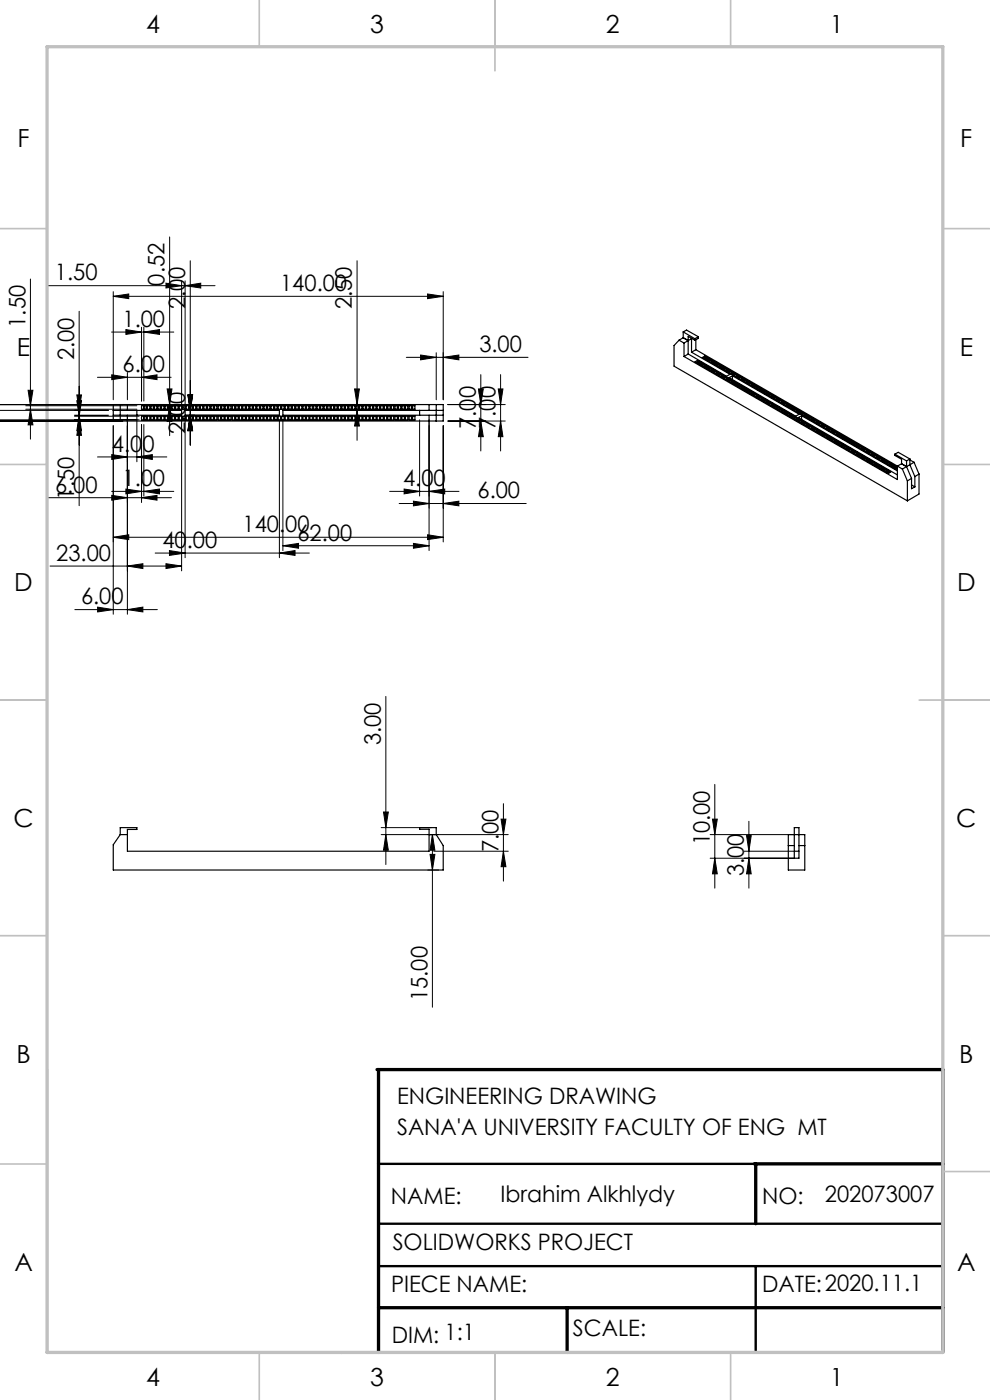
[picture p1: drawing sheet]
<svg xmlns="http://www.w3.org/2000/svg" width="210mm" height="297mm" viewBox="0 0 210 297" stroke-linecap="round" stroke-linejoin="round" font-family="sans-serif">
<g fill="none" stroke="#000" stroke-width=".21">
<path d="M6.5 59.2v34M36 50.3v42.1M38.5 59.6v26.5M39.3 59.6v26.5M40.4 55.3v39.1M75.7 55.3v38.1M10.4 60.6h35.2M16.8 66v41.3M23.7 70.4h13.2M23.7 79.5l3.3 .5-3.3 .5zM24 62.9l3.3-.5v1zM24 61.9v22.9"/>
<path d="M24 62.9h70M26.7 69.9l3.3 .5-3.3 .5zM27 79v5.8M30 69.4v15.7M30.5 70.4l3.3-.5v1zM30.5 69.4v15.7M35.2 60.1l3.3 .5-3.3 .5zM39.3 60.6l3.3-.5v1zM86.2 75.8h25.8M89.2 75.3l3.3 .5-3.3 .5zM90.7 62.4l3.3 .5-3.3 .5zM92.5 74.8v10"/>
<path d="M94 75.8l3.3-.5v1zM94 61.9v22.9M102 79.5v16.2M106.2 79.5v16.2M-.1 89.3h26.1M-.1 87.1h23.1M-.1 89.1h29.6M5.5 86.1h23.5M5.5 86.8h23.5M6 82.8h1l-.5 3.3zM6.5 86.8l.5 3.3h-1zM15.8 88.1h7.2"/>
<path d="M15.8 88.3h13.7M16.3 83.8h1l-.5 3.3zM16.3 85h1l-.5 3.3zM16.8 88.1l.5 3.3h-1zM16.8 89.1l.5 3.3h-1zM20.7 80h15.6M20.7 96.9h14.7M23.7 96.4l3.3 .5-3.3 .6zM24 90.3v40M26 85.8h-26.1M27 88.1v42.2M29 96.9l3.3-.5v1.1z"/>
<path d="M29 88.1v9.9M30 80l3.3-.5v1zM30 90.1v16.5M30.5 90.1v15.1M31.5 86.1h5.5M35.5 82.5h1l-.5 3.3zM36 86.1l.5 3.3h-1zM38.5 89.1v32M39.3 89.1v29.2M39.4 87.1h19.6M39.4 88.1h19.6M39.9 83.8h1l-.5 3.3z"/>
<path d="M40.4 88.1l.5 3.3h-1zM59.3 89.1v29.2M60 89.1v27.7M60.3 87.1h16.4M75.2 82.5h1l-.5 3.3zM75.7 87.1l.5 3.3h-1zM89 89.1v16.1M91 89.1v27.7M94 90.3v24.7M95 89.3h12.2M95 85.8h12.2M101.5 82.5h1l-.5 3.3z"/>
<path d="M102 89.3l.5 3.3h-1zM105.7 82.5h1l-.5 3.3zM106.2 89.3l.5 3.3h-1zM10.4 105.6h26M23.7 104.2h13.2M23.7 105.1l3.3 .5-3.3 .5zM24 114l3.3-.6v1.1zM24 114h70M26.7 103.7l3.3 .5-3.3 .6zM30 105.6l3.3-.5v1zM30.5 104.2l3.3-.5v1.1zM32.9 117.3h32.7"/>
<path d="M35.2 119.6l3.3 .5-3.3 .5zM35.9 116.8l3.4 .5-3.4 .5zM59.3 117.3l3.3-.5v1zM60 115.8l3.3-.5v1zM60 115.8h31M82.7 104.2h14.7M84.7 106.8h26.9M85.7 103.7l3.3 .5-3.3 .6zM87.7 106.3l3.3 .5-3.3 .5zM87.7 115.3l3.3 .5-3.3 .5zM90.7 113.4l3.3 .6-3.3 .5zM91 104.2l3.3-.5v1.1z"/>
<path d="M94 106.8l3.3-.5v1zM10.6 120.1h27.9M15.9 129.3h17.5M20.7 128.8l3.3 .5-3.3 .5zM27 129.3l3.3-.5v1zM27 120.1l3.3-.5v1zM81.8 147.7v35.7M80.9 177.1h26.9M80.9 175.6h10.6M81.4 172.3h1l-.6 3.3zM81.8 177.1l.6 3.3h-1zM91.7 177.1l.6 3.3h-1.1z"/>
<path d="M91.7 177.1v36.6M106.3 173.8h1l-.5 3.3zM106.8 170.5v16.4M150.6 177.1h17.9M151.1 173.8h1.1l-.6 3.3zM151.6 166.4v22M158.4 177.3h.9l-.4 3.3zM158.9 174.2v14.2M90.7 184.6h2.3M91.2 181.3h1.1l-.6 3.3zM92 180.6h15.8M106.8 180.6l.5 3.3h-1z"/>
<path d="M150.6 182.1h17.9M151.6 182.1l.6 3.3h-1.1zM157.9 180.6h10.6M158.9 182.1l.4 3.3h-.9z"/>
</g>
<path d="M80.3 246.9h80M80.3 259.6h119.7M80.3 268.6h119.7M160.3 268.6v18.3M72.5 286.9v.1" fill="none" stroke="#000" stroke-width=".5"/>
<path d="M80 226.9h120v60M80.3 226.9v60M160 246.9h40M160.3 246.9v12.7M80.3 277.4h119.7M120.3 277.4v9.5" fill="none" stroke="#000" stroke-width=".7"/>
<g fill="none" stroke="#c0c0c0" stroke-width=".35">
<path d="M55 0v10M105 0v15M155 0v10M0 48.5h10M200 48.5h10M0 98.5h10M200 98.5h10M0 148.5h10M195 148.5h15M0 198.5h10M200 198.5h10M0 246.9h10"/>
<path d="M200 248.5h10M55 287v10M105 287v10M155 287v10"/>
</g>
<path d="M10 226.9v60.1" fill="none" stroke="#c0c0c0" stroke-width=".5"/>
<path d="M10 9.9h190v277h-190z" fill="none" stroke="#c0c0c0" stroke-width=".7"/>
<g fill="#000">
<path d="M30.5 70.4l3.3-.5v1zM26.7 69.9l3.3 .5-3.3 .5z"/>
<path d="M89.2 75.3l3.3 .5-3.3 .5zM94 75.8l3.3-.5v1z"/>
<path d="M36 86.1l.5 3.3h-1zM35.5 82.5h1l-.5 3.3z"/>
<path d="M24 114l3.3-.6v1.1zM90.7 113.4l3.3 .6-3.3 .5zM87.7 106.3l3.3 .5-3.3 .5zM94 106.8l3.3-.5v1zM23.7 96.4l3.3 .5-3.3 .6zM29 96.9l3.3-.5v1.1z"/>
<path d="M59.3 117.3l3.3-.5v1zM35.9 116.8l3.4 .5-3.4 .5zM39.3 60.6l3.3-.5v1zM35.2 60.1l3.3 .5-3.3 .5zM30 105.6l3.3-.5v1zM23.7 105.1l3.3 .5-3.3 .5zM30 80l3.3-.5v1zM23.7 79.5l3.3 .5-3.3 .5zM91 104.2l3.3-.5v1.1zM85.7 103.7l3.3 .5-3.3 .6z"/>
<path d="M27 129.3l3.3-.5v1zM20.7 128.8l3.3 .5-3.3 .5zM87.7 115.3l3.3 .5-3.3 .5zM60 115.8l3.3-.5v1zM35.2 119.6l3.3 .5-3.3 .5zM27 120.1l3.3-.5v1zM30.5 104.2l3.3-.5v1.1zM26.7 103.7l3.3 .5-3.3 .6zM90.7 62.4l3.3 .5-3.3 .5zM24 62.9l3.3-.5v1z"/>
<path d="M106.3 173.8h1l-.5 3.3zM106.8 180.6l.5 3.3h-1zM151.1 173.8h1.1l-.6 3.3zM151.6 182.1l.6 3.3h-1.1zM158.4 177.3h.9l-.4 3.3zM158.9 182.1l.4 3.3h-.9zM-.1 82.5v3.3zM-.1 89.3v3.3zM16.3 83.8h1l-.5 3.3zM16.8 88.1l.5 3.3h-1zM39.9 83.8h1l-.5 3.3zM40.4 88.1l.5 3.3h-1zM39.9 83.8h1l-.5 3.3zM40.4 88.1l.5 3.3h-1zM6 82.8h1l-.5 3.3zM6.5 86.8l.5 3.3h-1zM16.3 85h1l-.5 3.3zM16.8 89.1l.5 3.3h-1zM-.1 85.8v3.3zM-.1 89.3v3.3zM101.5 82.5h1l-.5 3.3zM102 89.3l.5 3.3h-1zM105.7 82.5h1l-.5 3.3zM106.2 89.3l.5 3.3h-1z"/>
<path d="M91.2 181.3h1.1l-.6 3.3zM91.7 177.1l.6 3.3h-1.1zM81.8 177.1l.6 3.3h-1zM81.4 172.3h1l-.6 3.3zM-.1 89.3v3.3zM-.1 82.5v3.3zM-.1 89.3v3.3zM-.1 82.5v3.3zM75.7 87.1l.5 3.3h-1zM75.2 82.5h1l-.5 3.3z"/>
</g>
<g fill="none" stroke="#000" stroke-width=".25">
<path d="M144 72.2l-1 1.1v4.4l49.5 28.6M144 72.2l1.1 .6M144.9 71.6l-.9 .6M144.9 71.6l1.1 .6M144.9 70.4v1.2M144.9 70.4l2.5 1.5M144.9 70.4l.7-.4 2.5 1.4M145.1 72.8v2.8M145.1 75.6l45.3 26.1v-2.8M146 75.1l-.9 .5M146 72.2l-.9 .6M146.7 74.7l8.1 4.7-.7 .4-8.1-4.7"/>
<path d="M146.7 71.8v2.9M146.8 71.8l-.8 .4M147.4 72.2l-1.4-.8v3.7M147.4 71.9v.3M147.6 74.2l-.9 .5M147.6 74.2l42.8 24.7M147.6 72.1v2.1M148 76.4l-.6 .4 .4 .1M148 76.4l.3 .3M148 76.4v.4M148.1 71.4l-.7 .5M148.1 71.4v.4l-.7 .4"/>
<path d="M148.3 77.3l.5-.4 .4 .2-.5 .4zM148.3 76.7l.4 .1-.6 .3-.3-.2M148.3 76.7l-.5 .2M148.3 76.7v.3M148.8 77.6l.6-.3 .3 .2-.5 .3zM148.8 76.9v.5M149.3 76.1l.6-.4v.4M149.4 77.9l.5-.3 .3 .2-.5 .3zM149.4 77.3v.4M149.5 75.5l.7 .4-.5 .3-.4-.1M149.5 75.5l-.5 .3 .3 .3M149.5 75.5v.4"/>
<path d="M149.9 76.3l.5-.2 .3 .1-.5 .3zM149.9 78.2l.5-.3 .4 .2-.6 .3zM149.9 77.6v.4M150.4 76.7l.6-.4 .3 .2-.6 .4zM150.4 76.1v.3M150.4 78.5l.6-.3 .3 .2-.5 .3zM150.4 77.9v.4M151 78.8l.5-.3 .3 .2-.5 .3zM151 77l.5-.3 .3 .2-.5 .2zM151 76.3v.5M151 78.2v.4M151.5 79.1l.5-.3 .4 .2-.6 .3z"/>
<path d="M151.5 77.3l.5-.3 .4 .1-.6 .4zM151.5 76.7v.4M151.5 78.5v.4M152 79.4l.5-.3 .4 .2-.5 .3zM152 77.6l.5-.3 .4 .2-.5 .3zM152 77v.4M152 78.8v.4M152.5 79.7l.6-.3 .3 .2-.5 .3zM152.5 77.9l.6-.3 .3 .2-.5 .3zM152.5 77.3v.4M152.5 79.1v.4M153.1 78.2l.5-.3 .4 .2-.6 .3z"/>
<path d="M153.1 77.6v.4M153.1 79.4v.4M153.6 78.5l.5-.3 .4 .2-.5 .3zM153.6 77.9v.4M153.6 79.7v.4M154.1 78.8l.6-.3 .3 .2-.5 .3zM154.1 78.2v.4M154.7 79.1l.5-.3 .3 .2-.5 .3zM154.7 78.5v.4M155.2 79.4l.5-.3 .4 .2-.6 .3zM155.2 78.8v.4M155.4 79.7v.8"/>
<path d="M155.7 79.7l.5-.3 .4 .2-.5 .3zM155.7 79.1v.4M156.2 79.4v.4M156.8 79.7v.4M24 85.8h70v3.5h-70zM24 87.1h14.5v1h-14.5M25.5 85.8v3.5M27 85.8v1.3M27 88.1v1.2M29 87.1v1M30 86.1h1v.7h-1zM30 88.3h1v.8h-1z"/>
<path d="M30.5 86.1v.7M30.5 88.3v.8M31.3 86.1h.5v.7h-.5zM31.3 88.3h.5v.8h-.5zM32 86.1h.5v.7h-.5zM32 88.3h.5v.8h-.5zM32.8 86.1h.5v.7h-.5zM32.8 88.3h.5v.8h-.5zM33.5 86.1h.5v.7h-.5zM33.5 88.3h.5v.8h-.5zM34.3 86.1h.5v.7h-.5zM34.3 88.3h.5v.8h-.5z"/>
<path d="M35 86.1h.5v.7h-.5zM35 88.3h.5v.8h-.5zM35.8 86.1h.5v.7h-.5zM35.8 88.3h.5v.8h-.5zM36.5 86.1h.5v.7h-.5zM36.5 88.3h.5v.8h-.5zM37.3 86.1h.5v.7h-.5zM37.3 88.3h.5v.8h-.5zM38 86.1h.5v.7h-.5zM38 88.3h.5v.8h-.5zM38.8 86.1h.5v.7h-.5zM38.8 88.3h.5v.8h-.5z"/>
<path d="M39.3 87.1h20v1h-20zM39.5 86.1h.5v.7h-.5zM39.5 88.3h.5v.8h-.5zM40.3 86.1h.5v.7h-.5zM40.3 88.3h.5v.8h-.5zM41 86.1h.5v.7h-.5zM41 88.3h.5v.8h-.5zM41.8 86.1h.5v.7h-.5zM41.8 88.3h.5v.8h-.5zM42.5 86.1h.5v.7h-.5zM42.5 88.3h.5v.8h-.5zM43.3 86.1h.5v.7h-.5z"/>
<path d="M43.3 88.3h.5v.8h-.5zM44 86.1h.5v.7h-.5zM44 88.3h.5v.8h-.5zM44.8 86.1h.5v.7h-.5zM44.8 88.3h.5v.8h-.5zM45.5 86.1h.5v.7h-.5zM45.5 88.3h.5v.8h-.5zM46.3 86.1h.5v.7h-.5zM46.3 88.3h.5v.8h-.5zM47 86.1h.5v.7h-.5zM47 88.3h.5v.8h-.5zM47.8 86.1h.5v.7h-.5z"/>
<path d="M47.8 88.3h.5v.8h-.5zM48.5 86.1h.5v.7h-.5zM48.5 88.3h.5v.8h-.5zM49.3 86.1h.5v.7h-.5zM49.3 88.3h.5v.8h-.5zM50 86.1h.5v.7h-.5zM50 88.3h.5v.8h-.5zM50.8 86.1h.5v.7h-.5zM50.8 88.3h.5v.8h-.5zM51.5 86.1h.5v.7h-.5zM51.5 88.3h.5v.8h-.5zM52.3 86.1h.5v.7h-.5z"/>
<path d="M52.3 88.3h.5v.8h-.5zM53 86.1h.5v.7h-.5zM53 88.3h.5v.8h-.5zM53.8 86.1h.5v.7h-.5zM53.8 88.3h.5v.8h-.5zM54.5 86.1h.5v.7h-.5zM54.5 88.3h.5v.8h-.5zM55.3 86.1h.5v.7h-.5zM55.3 88.3h.5v.8h-.5zM56 86.1h.5v.7h-.5zM56 88.3h.5v.8h-.5zM56.8 86.1h.5v.7h-.5z"/>
<path d="M56.8 88.3h.5v.8h-.5zM57.5 86.1h.5v.7h-.5zM57.5 88.3h.5v.8h-.5zM58.3 86.1h.5v.7h-.5zM58.3 88.3h.5v.8h-.5zM59 86.1h.5v.7h-.5zM59 88.3h.5v.8h-.5zM59.8 86.1h.5v.7h-.5zM59.8 88.3h.5v.8h-.5zM60.5 86.1h.5v.7h-.5zM60.5 88.3h.5v.8h-.5zM61.3 86.1h.5v.7h-.5z"/>
<path d="M61.3 88.3h.5v.8h-.5zM62 86.1h.5v.7h-.5zM62 88.3h.5v.8h-.5zM62.8 86.1h.5v.7h-.5zM62.8 88.3h.5v.8h-.5zM63.5 86.1h.5v.7h-.5zM63.5 88.3h.5v.8h-.5zM64.3 86.1h.5v.7h-.5zM64.3 88.3h.5v.8h-.5zM65 86.1h.5v.7h-.5zM65 88.3h.5v.8h-.5zM65.8 86.1h.5v.7h-.5z"/>
<path d="M65.8 88.3h.5v.8h-.5zM66.5 86.1h.5v.7h-.5zM66.5 88.3h.5v.8h-.5zM67.3 86.1h.5v.7h-.5zM67.3 88.3h.5v.8h-.5zM68 86.1h.5v.7h-.5zM68 88.3h.5v.8h-.5zM68.8 86.1h.5v.7h-.5zM68.8 88.3h.5v.8h-.5zM69.5 86.1h.5v.7h-.5zM69.5 88.3h.5v.8h-.5zM70.3 86.1h.5v.7h-.5z"/>
<path d="M70.3 88.3h.5v.8h-.5zM71 86.1h.5v.7h-.5zM71 88.3h.5v.8h-.5zM71.8 86.1h.5v.7h-.5zM71.8 88.3h.5v.8h-.5zM72.5 86.1h.5v.7h-.5zM72.5 88.3h.5v.8h-.5zM73.3 86.1h.5v.7h-.5zM73.3 88.3h.5v.8h-.5zM74 86.1h.5v.7h-.5zM74 88.3h.5v.8h-.5zM74.8 86.1h.5v.7h-.5z"/>
<path d="M74.8 88.3h.5v.8h-.5zM75.5 86.1h.5v.7h-.5zM75.5 88.3h.5v.8h-.5zM76.3 86.1h.5v.7h-.5zM76.3 88.3h.5v.8h-.5zM77 86.1h.5v.7h-.5zM77 88.3h.5v.8h-.5zM77.8 86.1h.5v.7h-.5zM77.8 88.3h.5v.8h-.5zM78.5 86.1h.5v.7h-.5zM78.5 88.3h.5v.8h-.5zM79.3 86.1h.5v.7h-.5z"/>
<path d="M79.3 88.3h.5v.8h-.5zM80 86.1h.5v.7h-.5zM80 88.3h.5v.8h-.5zM80.8 86.1h.5v.7h-.5zM80.8 88.3h.5v.8h-.5zM81.5 86.1h.5v.7h-.5zM81.5 88.3h.5v.8h-.5zM82.3 86.1h.5v.7h-.5zM82.3 88.3h.5v.8h-.5zM83 86.1h.5v.7h-.5zM83 88.3h.5v.8h-.5zM83.8 86.1h.5v.7h-.5z"/>
<path d="M83.8 88.3h.5v.8h-.5zM84.5 86.1h.5v.7h-.5zM84.5 88.3h.5v.8h-.5zM85.3 86.1h.5v.7h-.5zM85.3 88.3h.5v.8h-.5zM86 86.1h.5v.7h-.5zM86 88.3h.5v.8h-.5zM86.8 86.1h.5v.7h-.5zM86.8 88.3h.5v.8h-.5zM87.5 86.1h.5v.7h-.5zM87.5 88.3h.5v.8h-.5zM89 87.1v1"/>
<path d="M91 85.8v1.3M91 88.1v1.2M92.5 85.8v3.5M94 87.1h-34v1h34M153.1 80l.5-.3 .4 .2-.6 .3zM153.6 80.3l.5-.3 .4 .2-.5 .3zM154.1 80.6l.6-.3 .3 .2-.5 .3zM154.1 80v.4M154.7 80.1l.7-.4 14.1 8.2-.7 .4zM154.7 80.9l.5-.3 .3 .2-.5 .3zM154.7 80.3v.4M155.2 81.2l.5-.3 .4 .2-.6 .4z"/>
<path d="M155.2 80.6v.4M155.7 81.6l.5-.4 .4 .3-.5 .2zM155.7 80.9v.4M156.2 80l.6-.3 .3 .2-.5 .3zM156.2 81.8l.6-.2 .3 .1-.5 .4zM156.2 81.2v.4M156.8 80.3l.5-.3 .4 .2-.6 .3zM156.8 82.2l.5-.4 .4 .3-.6 .3zM156.8 81.6v.3M157.3 80.6l.5-.3 .4 .2-.5 .4zM157.3 82.5l.5-.3 .4 .2-.5 .3zM157.3 80v.4"/>
<path d="M157.3 81.8v.5M157.8 80.9l.6-.3 .3 .3-.5 .2zM157.8 82.8l.6-.3 .3 .2-.5 .3zM157.8 80.3v.4M157.8 82.2v.3M158.4 83.1l.5-.3 .3 .2-.5 .3zM158.4 81.2l.5-.3 .3 .2-.5 .4zM158.4 80.6v.4M158.4 82.5v.4M158.9 83.4l.5-.3 .4 .2-.6 .3zM158.9 81.6l.5-.4 .4 .3-.6 .3zM158.9 80.9v.4"/>
<path d="M158.9 82.8v.4M159.4 81.8l.5-.2 .4 .2-.5 .3zM159.4 83.7l.5-.3 .4 .2-.5 .3zM159.4 81.2v.5M159.4 83.1v.4M159.9 82.2l.6-.4 .3 .3-.5 .3zM159.9 84l.6-.3 .4 .2-.6 .3zM159.9 81.6v.3M159.9 83.4v.4M160.5 82.5l.5-.3 .4 .2-.6 .3zM160.5 81.8v.5M160.5 84.3l.5-.3 .4 .2-.5 .3z"/>
<path d="M160.5 83.7v.4M161 82.8l.5-.3 .4 .2-.5 .3zM161 82.2v.4M161 84.6l.6-.3 .3 .2-.5 .3zM161 84v.4M161.5 83.1l.6-.3 .3 .2-.5 .3zM161.5 82.5v.4M161.6 84.9l.5-.3 .4 .2-.6 .3zM161.6 84.3v.4M162.1 83.4l.5-.3 .3 .2-.5 .3zM162.1 82.8v.4M162.1 85.2l.5-.3 .4 .2-.5 .3z"/>
<path d="M162.1 84.6v.4M162.6 83.7l.5-.3 .4 .2-.6 .3zM162.6 83.1v.4M162.6 85.5l.6-.3 .3 .2-.5 .3zM162.6 84.9v.4M163.1 84l.6-.3 .3 .2-.5 .3zM163.1 83.4v.4M163.2 85.8l.5-.3 .3 .2-.5 .3zM163.2 85.2v.4M163.7 84.3l.5-.3 .3 .2-.5 .3zM163.7 83.7v.4M163.7 86.1l.5-.3 .4 .2-.6 .4z"/>
<path d="M163.7 85.5v.4M164.2 84.6l.5-.3 .4 .2-.6 .3zM164.2 84v.4M164.2 86.4l.5-.3 .4 .3-.5 .2zM164.2 85.8v.5M164.7 84.9l.5-.3 .4 .2-.5 .3zM164.7 84.3v.4M164.7 86.7l.6-.3 .3 .2-.5 .4zM164.7 86.1v.4M165.2 85.2l.6-.3 .3 .2-.5 .3zM165.2 84.6v.4M165.3 87.1l.5-.4 .4 .3-.6 .3z"/>
<path d="M165.3 86.4v.5M165.8 85.5l.5-.3 .4 .2-.6 .3zM165.8 84.9v.4M165.8 87.3l.5-.2 .4 .2-.5 .3zM165.8 86.7v.5M166.3 85.8l.5-.3 .4 .2-.5 .3zM166.3 85.2v.5M166.3 87.7l.6-.4 .3 .3-.5 .3zM166.3 87.1v.4M166.8 86.1l.6-.3 .3 .2-.5 .4zM166.8 85.5v.4M166.9 88l.5-.3 .3 .2-.5 .3z"/>
<path d="M166.9 87.3v.5M167.4 86.5l.5-.4 .4 .3-.6 .2zM167.4 88.3l.5-.3 .4 .2-.6 .3zM167.4 85.8v.5M167.4 87.7v.4M167.9 88.6l.6-.3 .3 .2-.5 .3zM167.9 86.7l.6-.2 .3 .1-.5 .4zM167.9 86.1v.5M167.9 88v.4M168.5 86.5v.4M168.5 88.3v.4M168.5 88.9l.5-.3 .3 .2-.5 .3z"/>
<path d="M168.5 87.1l.5-.4 .3 .3-.5 .3zM169 89.2l.5-.3 .4 .2-.6 .3zM169 87.4l.5-.3 .4 .2-.6 .3zM169 86.7v.5M169 88.6v.4M169.5 87.1v.4M169.5 88.9v.4M169.5 87.7l.5-.3 .4 .2-.5 .3zM169.5 89.5l.5-.3 .4 .2-.5 .3zM170 87.4v.4M170 88.2v.8M170 89.2v.4"/>
<path d="M170 88.2l20.4 11.7M170 88.2l-.7 .4 21.1 12.1M170 88l.6-.3 .3 .2-.5 .3zM170 89.8l.6-.3 .3 .2-.5 .3zM170.6 90.1l.5-.3 .3 .2-.5 .3zM170.6 88.3l.5-.3 .3 .2-.5 .3zM170.6 87.7v.4M170.6 89.5v.4M171.1 88.6l.5-.3 .4 .2-.6 .3zM171.1 90.4l.5-.3 .4 .2-.6 .3zM171.1 88v.4M171.1 89.8v.4"/>
<path d="M171.6 90.7l.6-.3 .3 .2-.5 .3zM171.6 88.9l.6-.3 .3 .2-.5 .3zM171.6 88.3v.4M171.6 90.1v.4M172.2 91l.5-.3 .3 .2-.5 .3zM172.2 89.2l.5-.3 .3 .2-.5 .3zM172.2 88.6v.4M172.2 90.4v.4M172.7 89.5l.5-.3 .4 .2-.6 .3zM172.7 91.3l.5-.3 .4 .2-.6 .3zM172.7 88.9v.4M172.7 90.7v.4"/>
<path d="M173.2 89.8l.5-.3 .4 .2-.5 .3zM173.2 91.6l.5-.3 .4 .2-.5 .4zM173.2 89.2v.4M173.2 91v.4M173.7 90.1l.6-.3 .3 .2-.5 .3zM173.7 92l.6-.4 .3 .3-.5 .2zM173.7 89.5v.4M173.7 91.3v.5M174.3 92.2l.5-.2 .4 .1-.6 .4zM174.3 90.4l.5-.3 .4 .2-.6 .3zM174.3 89.8v.4M174.3 91.6v.5"/>
<path d="M174.8 90.7l.5-.3 .4 .2-.5 .3zM174.8 92.6l.5-.4 .4 .3-.5 .3zM174.8 90.1v.4M174.8 92v.4M175.3 91l.6-.3 .3 .2-.5 .4zM175.3 92.9l.6-.3 .3 .2-.5 .3zM175.3 90.4v.4M175.3 92.2v.5M175.9 91.4l.5-.4 .3 .3-.5 .2zM175.9 93.2l.5-.3 .4 .2-.6 .3zM175.9 90.7v.5M175.9 92.6v.4"/>
<path d="M176.4 91.6l.5-.2 .4 .1-.6 .4zM176.4 91v.4M176.4 93.5l.6-.3 .3 .2-.5 .3zM176.4 92.9v.4M176.9 92l.5-.4 .4 .3-.5 .3zM176.9 91.4v.4M177 93.8l.5-.3 .3 .2-.5 .3zM177 93.2v.4M177.4 92.3l.6-.3 .3 .2-.5 .3zM177.4 91.6v.5M177.5 94.1l.5-.3 .4 .2-.6 .3zM177.5 93.5v.4"/>
<path d="M178 92.6l.5-.3 .4 .2-.6 .3zM178 92v.4M178 94.4l.5-.3 .4 .2-.5 .3zM178 93.8v.4M178.5 92.9l.5-.3 .4 .2-.5 .3zM178.5 92.3v.4M178.5 94.7l.6-.3 .3 .2-.5 .3zM178.5 94.1v.4M179 93.2l.6-.3 .3 .2-.5 .3zM179 92.6v.4M179.1 95l.5-.3 .4 .2-.6 .3zM179.1 94.4v.4"/>
<path d="M179.6 93.5l.5-.3 .3 .2-.5 .3zM179.6 92.9v.4M179.6 95.3l.5-.3 .4 .2-.5 .3zM179.6 94.7v.4M180.1 93.8l.5-.3 .4 .2-.6 .3zM180.1 93.2v.4M180.1 95.6l.6-.3 .3 .2-.5 .3zM180.1 95v.4M180.6 94.1l.6-.3 .3 .2-.5 .3zM180.6 93.5v.4M180.7 95.9l.5-.3 .3 .2-.5 .3zM180.7 95.3v.4"/>
<path d="M181.2 94.4l.5-.3 .3 .2-.5 .3zM181.2 93.8v.4M181.2 96.2l.5-.3 .4 .2-.6 .3zM181.2 95.6v.4M181.7 94.7l.5-.3 .4 .2-.6 .3zM181.7 94.1v.4M181.7 96.6l.5-.4 .4 .2-.5 .4zM181.7 95.9v.4M182.2 95l.5-.3 .4 .2-.5 .3zM182.2 94.4v.4M182.2 96.8l.6-.2 .3 .2-.5 .2zM182.2 96.2v.5"/>
<path d="M182.7 95.3l.6-.3 .4 .2-.6 .3zM182.7 94.7v.4M182.8 97.2l.5-.4 .4 .2-.6 .4zM182.8 96.6v.3M183.3 97.5l.5-.3 .4 .2-.5 .3zM183.3 95.6l.5-.3 .4 .2-.5 .3zM183.3 95v.4M183.3 96.8v.5M183.8 97.8l.6-.3 .3 .2-.5 .3zM183.8 96l.6-.4 .3 .2-.5 .3zM183.8 95.3v.4M183.8 97.2v.4"/>
<path d="M184.4 96.2l.5-.2 .3 .1-.5 .3zM184.4 98.1l.5-.3 .3 .2-.5 .3zM184.4 95.6v.5M184.4 97.5v.4M184.9 96.6l.5-.4 .4 .2-.6 .4zM184.9 98.4l.5-.3 .4 .2-.6 .3zM184.9 96v.3M184.9 97.8v.4M185.4 96.9l.5-.3 .4 .2-.5 .3zM185.4 98.7l.5-.3 .4 .2-.5 .3zM185.4 96.2v.5M185.4 98.1v.4"/>
<path d="M185.9 97.2l.6-.3 .3 .2-.5 .3zM185.9 99l.6-.3 .3 .2-.5 .3zM185.9 96.6v.4M185.9 98.4v.4M186.5 97.5l.5-.3 .4 .2-.6 .3zM186.5 99.3l.5-.3 .4 .2-.6 .3zM186.5 96.9v.4M186.5 98.7v.4M187 97.8l.5-.3 .4 .2-.5 .3zM187 99.6l.5-.3 .4 .2-.5 .3zM187 97.2v.4M187 99v.4"/>
<path d="M187.5 98.1l.6-.3 .3 .2-.5 .3zM187.5 99.9l.6-.3 .3 .2-.5 .3zM187.5 97.5v.4M187.5 99.3v.4M188.1 98.4l.5-.3 .3 .2-.5 .3zM188.1 97.8v.4M188.1 99.6v.4M188.6 98.7l.5-.3 .4 .2-.6 .3zM188.6 98.1v.4M188.6 99.9v.4M189.1 99l.6-.3 .3 .2-.5 .3zM189.1 98.4v.4"/>
<path d="M189.7 98.7v.4M189.8 96.3v.3l1.4 .8v1M189.8 96.3l2.5 1.5M189.8 96.3l.7-.3 2.5 1.4M190.2 99l.2 .1M190.2 99l-.5 .3 .3 .2 .4-.2M190.2 99v.4M190.4 98.9l1 .6M191.2 98.4l-.8 .5M191.2 98.4l1.1 .6M191.4 99.5l1.1 2.5M192.3 99l-.9 .5"/>
<path d="M192.3 99l1.1 2.5M192.3 97.8v1.2M193 98.6l1.1 2.5M193 97.6l.9 .5M193 97.4l-.7 .4M193 97.4v1.2M193 98.6l-.7 .4M193.9 98.1l-.9 .5M193.9 98.1l1 2.5M188.1 100.2l.5-.3 .3 .2-.5 .3zM192.5 102v4.3M193.4 101.5l-.9 .5"/>
<path d="M193.4 102.9l.7 .4M193.4 101.5v2.2l.7-.4M194.1 101.1v2.2M194.9 100.6l-.8 .5M194.9 100.6v4.2l-2.4 1.5M25.5 177.1v-1.5h3.5v.4h-2v4.6h64v-4.7h-2v-.3h3.5v1.5M25.5 177.1l-1.5 2.1v5.4h70v-5.2l-1.5-2.3M25.5 177.1h1.5M91 177.1h1.5M167.2 177.1h3.5v7.5h-3.5zM167.2 179.4h1.3M168.5 175.6h1v6.5h-1z"/>
<path d="M169.5 179.4h1.2M168.5 180.6h1"/>
</g>
<g font-size="5.3">
<text x="31" y="7">4</text>
<text x="78.5" y="7">3</text>
<text x="128.5" y="7">2</text>
<text x="176" y="7">1</text>
<text x="3.7" y="31.2">F</text>
<text x="203.7" y="31.2">F</text>
<text x="3.6" y="75.5">E</text>
<text x="203.6" y="75.5">E</text>
<text x="3" y="125.4">D</text>
<text x="203" y="125.4">D</text>
<text x="2.8" y="175.4">C</text>
<text x="202.8" y="175.4">C</text>
<text x="3.5" y="225.5">B</text>
<text x="203.5" y="225.5">B</text>
<text x="3" y="269.7">A</text>
<text x="203" y="269.7">A</text>
<text x="31" y="294">4</text>
<text x="78.5" y="294">3</text>
<text x="128.5" y="294">2</text>
<text x="176" y="294">1</text>
</g>
<g font-size="4.8">
<text x="11.7" y="59.5">1.50</text>
<text x="34.9" y="60.6" transform="rotate(-90 34.9 60.6)">0.52</text>
<text x="39.3" y="65.6" transform="rotate(-90 39.3 65.6)">2.00</text>
<text x="59.4" y="61.8">140.00</text>
<text x="74.7" y="65.6" transform="rotate(-90 74.7 65.6)">2.50</text>
<text x="5.4" y="69.5" transform="rotate(-90 5.4 69.5)">1.50</text>
<text x="26" y="69.3">1.00</text>
<text x="15.7" y="76.4" transform="rotate(-90 15.7 76.4)">2.00</text>
<text x="101.7" y="74.7">3.00</text>
<text x="26" y="78.9">6.00</text>
<text x="23.7" y="95.9">4.00</text>
<text x="39.3" y="92.1" transform="rotate(-90 39.3 92.1)">2.00</text>
<text x="100.9" y="91" transform="rotate(-90 100.9 91)">7.00</text>
<text x="105.1" y="91" transform="rotate(-90 105.1 91)">7.00</text>
<text x="11.7" y="104.5">6.00</text>
<text x="15.7" y="106" transform="rotate(-90 15.7 106)">1.50</text>
<text x="26" y="103.2">1.00</text>
<text x="85.5" y="103.2">4.00</text>
<text x="101.3" y="105.7">6.00</text>
<text x="51.5" y="112.9">140.00</text>
<text x="11.9" y="119">23.00</text>
<text x="34.5" y="116.2">40.00</text>
<text x="63.1" y="114.7">62.00</text>
<text x="17.2" y="128.2">6.00</text>
<text x="80.8" y="158.1" transform="rotate(-90 80.8 158.1)">3.00</text>
<text x="150.6" y="179.3" transform="rotate(-90 150.6 179.3)">10.00</text>
<text x="105.7" y="180.8" transform="rotate(-90 105.7 180.8)">7.00</text>
<text x="157.8" y="185.8" transform="rotate(-90 157.8 185.8)">3.00</text>
<text x="90.7" y="212.4" transform="rotate(-90 90.7 212.4)">15.00</text>
<text x="84.2" y="234.1">ENGINEERING DRAWING</text>
<text x="84.2" y="240.7">SANA'A UNIVERSITY FACULTY OF ENG MT</text>
<text x="82.9" y="255.3">NAME:</text>
<text x="106.2" y="254.9">Ibrahim Alkhlydy</text>
<text x="161.7" y="255.3">NO:</text>
<text x="175" y="254.9">202073007</text>
<text x="83.3" y="265.1">SOLIDWORKS PROJECT</text>
<text x="82.9" y="274.2">PIECE NAME:</text>
<text x="161.7" y="274.2">DATE:2020.11.1</text>
<text x="83.1" y="284.8">DIM: 1:1</text>
<text x="121.5" y="283.4">SCALE:</text>
</g>
</svg>
